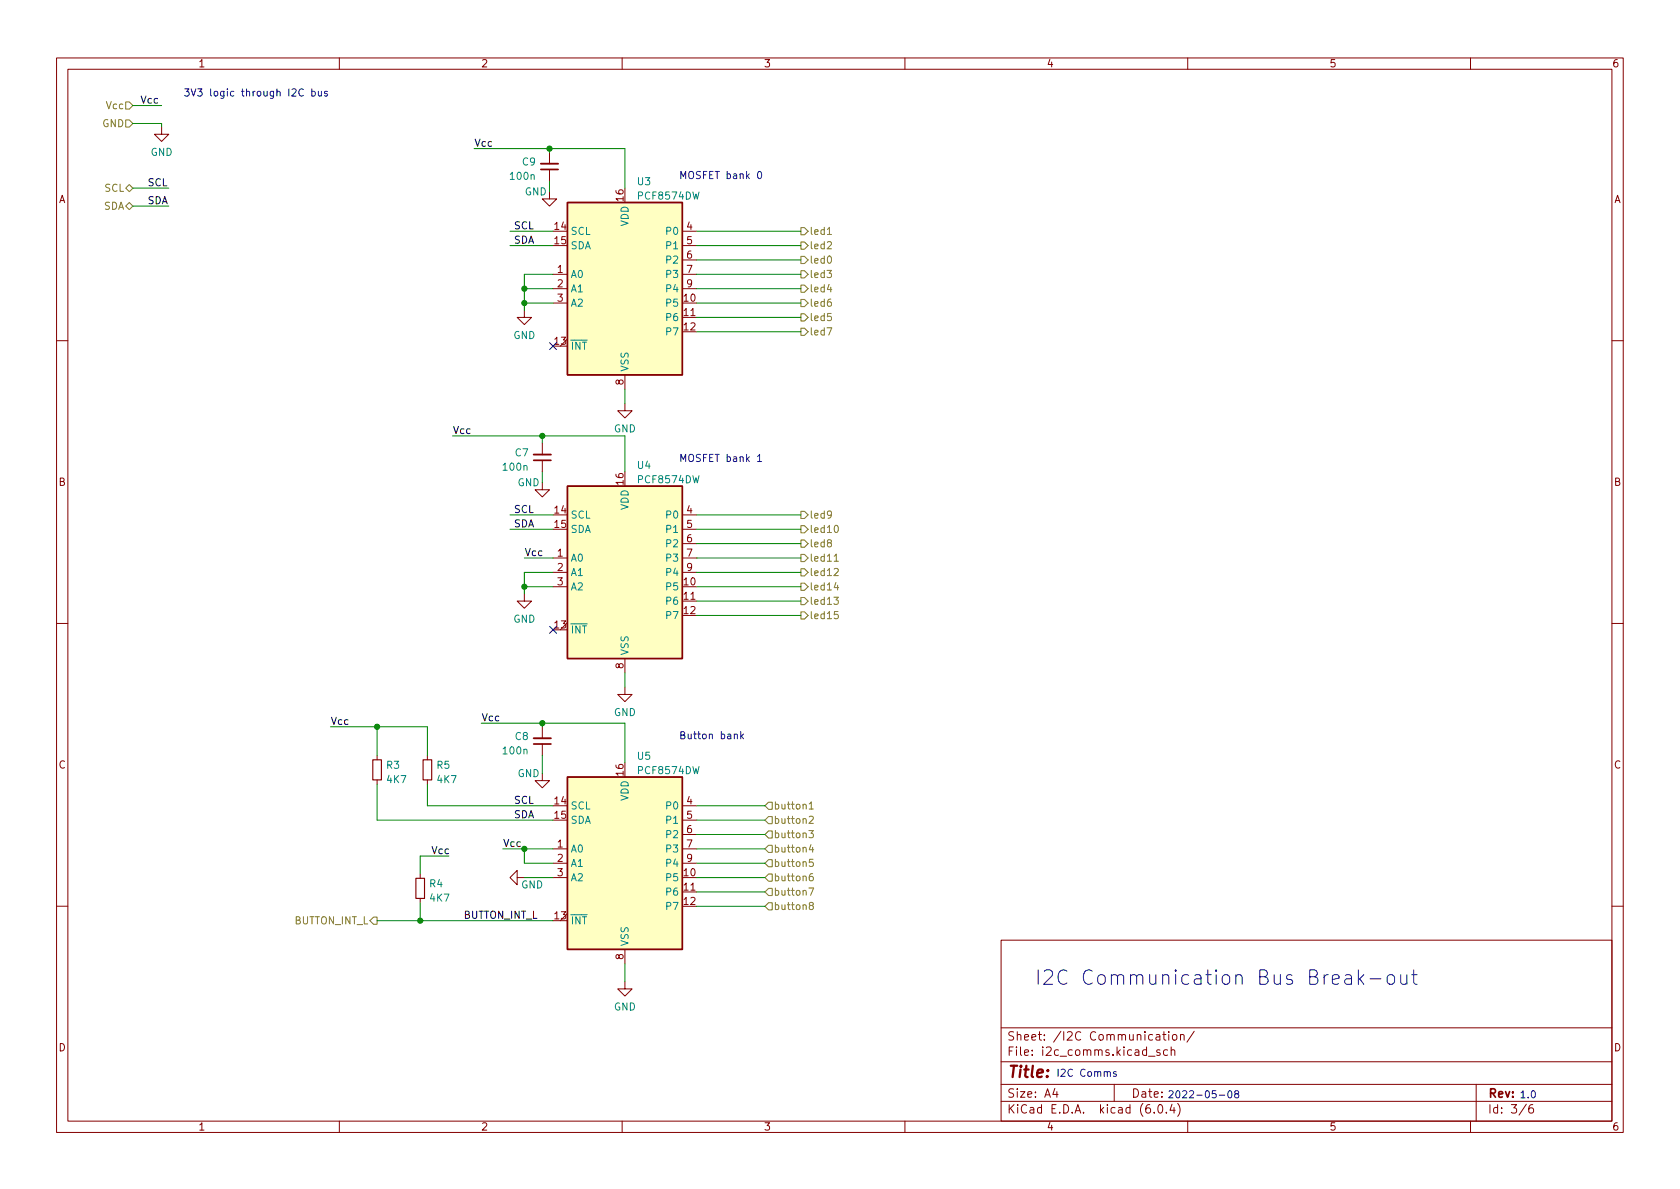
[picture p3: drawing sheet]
<svg xmlns="http://www.w3.org/2000/svg" width="297mm" height="210mm" viewBox="0 0 297 210" stroke-linecap="round" stroke-linejoin="round" font-family="sans-serif">
<g fill="none" stroke="#840000" stroke-width=".18">
<path d="M10 10.2h277v190.1h-277zM12 12.2h273v186.1h-273zM60 10.2v2M110 10.2v2M160 10.2v2M210 10.2v2M260 10.2v2M28.6 22.5v1.2h1.2l-1.2 1.3-1.3-1.3h1.3M97.2 33.9v1.3h1.2l-1.2 1.2-1.3-1.2h1.3M97.2 26.9v2.1M97.2 30v2M92.7 54.9v1.2h1.3l-1.3 1.3-1.3-1.3h1.3"/>
<path d="M97.8 48.5h2.5M97.8 51h2.5M97.8 53.6h2.5M120.6 48.5h2.6M120.6 56.1h2.6M120.6 51h2.6M120.6 40.9h2.6M120.6 43.4h2.6M120.6 46h2.6M10 60.2h2M95.9 78.4v2M110.5 71.4v1.2h1.3l-1.3 1.3-1.3-1.3h1.3"/>
<path d="M110.5 66.3v2.5M285 60.2h2M95.9 85.3v1.3h1.3l-1.3 1.3-1.3-1.3h1.3M95.9 81.4v2M97.8 98.7h2.5M120.6 98.7h2.6M120.6 91.1h2.6M120.6 93.6h2.6M120.6 96.1h2.6M10 110.2h2M92.7 105v1.3h1.3l-1.3 1.3-1.3-1.3h1.3M97.8 101.2h2.5"/>
<path d="M97.8 103.8h2.5M110.5 116.5v2.5M120.6 106.3h2.6M120.6 101.2h2.6M285 110.2h2M66.7 133.6v.8M66.7 137.9v.8M75.6 133.6v.8M75.6 137.9v.8M95.9 136.8v1.2h1.3l-1.3 1.3-1.3-1.3h1.3M95.9 128.5v2.1M95.9 131.6v2"/>
<path d="M110.5 121.5v1.3h1.3l-1.3 1.3-1.3-1.3h1.3M74.3 154.6v.7M74.3 158.9v.7M91.4 155.2v-1.3l-1.2 1.3 1.2 1.3v-1.3h1.3M97.8 150.1h2.5M97.8 152.6h2.5M97.8 155.2h2.5M120.6 150.1h2.6M120.6 157.7h2.6M120.6 152.6h2.6M120.6 142.5h2.6M120.6 145h2.6"/>
<path d="M120.6 147.6h2.6M10 160.2h2M110.5 173.6v1.3h1.3l-1.3 1.2-1.3-1.2h1.3M110.5 167.9v2.5M177 166.3h108v32h-108zM285 160.2h2M60 198.3v2M110 198.3v2M160 198.3v2M177 194.8h108M177 191.8h108M177 187.8h108"/>
<path d="M177 181.8h108M186.5 192.5l-.4 1h1M186.9 193v1M197 191.8v3M203.1 186.8h1.1M204.1 196.7v.1M204.4 183h.6l.1 .9M204.9 195.4l.2-.1a.81 .81 0 0 1 .6 .7 .81 .81 0 0 1-.3 .8h-.2a.81 .81 0 0 1-.6-.6 .81 .81 0 0 1 .3-.8zM205.1 185.7l-.4-.1-.2 .2 .1 .3 .5 .1v.4h-.6M205.1 183.3l-.5 .1a.29 .29 0 0 0-.2 .2 .29 .29 0 0 0 .2 .3h.5M205.6 182.9h.5M205.8 182.4v1.3l.3 .2"/>
<path d="M206.2 196.7v.1M206.4 185.7l-.4-.1-.3 .3v.4l.2 .3h.5M206.6 182.4v.2M206.6 182.9v1M207.1 185.8l.2-.2 .3 .1 .1 .9M207.1 185.1v1.5M207.2 195.3l-.3 1h.9M207.4 183.1l.2-.2 .4 .2 .1 .5-.2 .3h-.3l-.2-.1zM207.6 195.8v1M208.2 195.1a1.72 1.72 0 0 1 0 2.3M208.7 183.1l.2-.2 .4 .1 .1 .9M208.7 182.9v1"/>
<path d="M210 198.3v2M211.1 182.4l-1.2 1.9M260 198.3v2M261 191.8v6.5M269.9 195.3l-1.3 1.9M271 195.3a.6 .6 0 0 0-.7 .7v.5l.1 .3h.5l.2-.1 .1-.5-.2-.2-.4-.1-.3 .3"/>
</g>
<path d="M95.6 29h3.1M94.4 80.4h3M94.4 130.6h3" fill="none" stroke="#840000" stroke-width=".33"/>
<path d="M95.6 30h3.1M94.4 81.4h3M94.4 131.6h3" fill="none" stroke="#840000" stroke-width=".3"/>
<g fill="#ffffc2" stroke="#ffffc2" stroke-width=".18">
<path d="M100.3 35.8h20.3v30.5h-20.3z"/>
<path d="M100.3 86h20.3v30.5h-20.3z"/>
<path d="M100.3 137.4h20.3v30.5h-20.3z"/>
</g>
<path d="M100.3 35.8h20.3v30.5h-20.3zM100.3 86h20.3v30.5h-20.3zM100.3 137.4h20.3v30.5h-20.3z" fill="none" stroke="#840000" stroke-width=".25"/>
<path d="M65.9 134.4h1.5v3.5h-1.5zM74.8 134.4h1.5v3.5h-1.5zM73.5 155.3h1.6v3.6h-1.6z" fill="none" stroke="#840000" stroke-width=".2"/>
<g fill="none" stroke="#848400" stroke-width=".18">
<path d="M22.2 18h.7l.6 .7-.6 .6h-.7zM22.2 21.2h.7l.6 .6-.6 .7h-.7zM22.2 36.4l.7-.6 .6 .6-.6 .7zM22.2 33.3l.7-.7 .6 .7-.6 .6zM141.6 42.8h.6l.7 .6-.7 .7h-.6zM141.6 45.3h.6l.7 .7-.7 .6h-.6zM141.6 40.3h.6l.7 .6-.7 .6h-.6zM141.6 55.5h.6l.7 .6-.7 .7h-.6zM141.6 50.4h.6l.7 .6-.7 .7h-.6zM141.6 53h.6l.7 .6-.7 .6h-.6zM141.6 58h.6l.7 .7-.7 .6h-.6zM141.6 47.9h.6l.7 .6-.7 .6h-.6z"/>
<path d="M146.2 58h.9l-.6 1.2M146.2 47.8h.8l-.4 .5 .4 .1v.6l-.2 .1-.6-.1M146.3 42.9l.5-.2 .2 .4-.8 .9h.8M146.3 41.5h.7M146.4 45.4l.2-.1a.68 .68 0 0 1 .4 .6 .68 .68 0 0 1-.4 .6l-.2-.1-.1-.3zM146.6 50.3l-.3 .9h.8M146.9 52.9l-.4 .1a.86 .86 0 0 0 0 1.2l.5-.2v-.4l-.2-.2h-.4l-.1 .2M147 55.4h-.7v.6l.2-.1 .4 .1 .1 .2v.4l-.2 .1-.5-.1M141.6 95.5h.6l.7 .6-.7 .7h-.6zM141.6 93h.6l.7 .6-.7 .6h-.6zM141.6 98h.6l.7 .7-.7 .6h-.6zM141.6 90.4h.6l.7 .7-.7 .6h-.6z"/>
<path d="M146.5 96l-.2-.3v-.1l.2-.2 .4 .1 .1 .2v.2l-.6 .1-.1 .2v.3l.2 .2 .4-.1 .1-.1v-.4l-.2-.1M147 90.9l-.2 .2h-.3l-.2-.2 .1-.5h.4l.2 .1a.84 .84 0 0 1-.4 1.1h-.2M147.5 98.3l.4-.3v1.2M147.5 99.2h.7M147.7 93l.1-.1a.68 .68 0 0 1 .4 .6 .68 .68 0 0 1-.4 .7 .84 .84 0 0 1-.1-1.2zM141.6 100.6h.6l.7 .6-.7 .6h-.6zM141.6 105.7h.6l.7 .6-.7 .6h-.6zM141.6 103.1h.6l.7 .7-.7 .6h-.6zM141.6 108.2h.6l.7 .6-.7 .7h-.6zM147.4 105.6h.8l-.4 .5 .4 .1v.5l-.2 .2-.6-.2M147.5 100.6l.5-.1 .2 .4-.8 .9h.8M147.8 103l-.3 .9h.8"/>
<path d="M148.1 103.5v.8M148.2 108.1h-.6l-.1 .6 .2-.1 .4 .1 .1 .2v.4l-.2 .1-.5-.1M135.9 141.9h.6v1.2h-.6l-.6-.6zM135.9 159.6h.6v1.3h-.6l-.6-.6zM135.9 154.6h.6v1.2h-.6l-.6-.6zM135.9 152h.6v1.3h-.6l-.6-.7zM135.9 157.1h.6v1.3h-.6l-.6-.7zM135.9 144.4h.6v1.3h-.6l-.6-.7zM135.9 149.5h.6v1.2h-.6l-.6-.6zM135.9 146.9h.6v1.3h-.6l-.6-.6zM143 157h.9l-.6 1.3M143 146.9h.8l-.4 .5 .3 .1v.5l-.1 .1-.6-.1"/>
<path d="M143.1 142.2l.3-.4v1.3M143.1 144.5l.5-.2 .2 .4-.8 .9h.8M143.1 143.1h.7M143.4 149.4l-.3 .9h.8M143.7 154.5l-.4 .1a.86 .86 0 0 0 0 1.2l.4-.2 .1-.4-.2-.2h-.3l-.2 .2M143.7 149.8v.9M143.7 152h-.6v.6l.2-.2 .4 .1 .1 .2-.1 .4-.1 .1-.5-.1M65.4 162.8l.6-.6h.7v1.2h-.7zM143.3 160.1l-.2-.2v-.2l.2-.1h.4l.1 .2-.1 .2-.5 .2-.1 .2v.2l.2 .2h.4l.1-.2-.1-.4-.1-.1"/>
</g>
<g fill="none" stroke="#0000c2" stroke-width=".18">
<path d="M53.6 15.8a.6 .6 0 0 0-.8 .5 .6 .6 0 0 0 .6 .7l.2-.1M55.1 16.2l.4-.1 .2 .3-.1 .5h-.5M55.1 15.7v1.3M56.3 16.1v.8l.4 .1 .1-.1M56.8 16.1v.9M57.9 16.2l-.3-.1-.2 .2v.2l.5 .1v.3h-.5M134.1 30.4l.1-.1a.68 .68 0 0 1 .5 .7 .68 .68 0 0 1-.5 .6l-.1-.1-.2-.4zM133.9 80.7l.4-.4v1.3M133.9 81.6h.8M129.8 129.9l.2-.1 .3 .1 .1 .7M131 129.4v1.2M131.1 130.2l.4 .4"/>
<path d="M131.5 129.8l-.5 .5M237.9 172.5l.2-.1 .7 .1 .2 .2v1.4M239 173l-.9 .1a.5 .5 0 0 0-.4 .5 .5 .5 0 0 0 .4 .5l.9-.2M240.2 171.5v2.6M240.4 173.1l.7 1M241.1 172.4l-.9 .9M242.2 173.1h2M245.4 172.6a.69 .69 0 0 1 .6-.3 .69 .69 0 0 1 .6 .5v.8a.69 .69 0 0 1-.7 .5 .69 .69 0 0 1-.7-.5v-.8zM247.7 172.4v1.3l.1 .2a.69 .69 0 0 0 1-.1M248.8 172.4v1.7M249.6 172.4h1M250 171.5v2.2l.1 .2 .5 .2"/>
<path d="M197.3 189.6l-.3-.1-.1 .2v.2l.4 .1v.3h-.4M215.6 193.7h1M217.2 193l.2-.1a.68 .68 0 0 1 .4 .6 .68 .68 0 0 1-.4 .6l-.2-.1-.1-.3zM218.5 193.4l-.2-.2 .1-.2 .1-.1h.4l.1 .2v.2l-.6 .2-.1 .2v.2l.2 .2h.3l.2-.2v-.2l-.2-.3"/>
</g>
<g fill="none" stroke="#008400" stroke-width=".18">
<path d="M23.5 18.7h5.1M23.5 33.3h6.3M23.5 36.4h6.3M23.5 21.8h5.1v.7M83.8 26.3h26.7v7M97.2 26.3v.6M97.2 32v1.9M90.2 43.4h7.6M90.2 40.9h7.6M92.7 51h5.1M92.7 53.6h5.1M97.8 48.5h-5.1v6.4"/>
<path d="M123.2 58.7h18.4M123.2 56.1h18.4M123.2 48.5h18.4M123.2 51h18.4M123.2 43.4h18.4M123.2 46h18.4M123.2 53.6h18.4M123.2 40.9h18.4M80 77.1h30.5v6.3M95.9 77.1v1.3M110.5 68.8v2.6M90.2 91.1h7.6"/>
<path d="M90.2 93.6h7.6M92.7 98.7h5.1M95.9 83.4v1.9M123.2 91.1h18.4M123.2 98.7h18.4M123.2 93.6h18.4M123.2 96.1h18.4M92.7 103.8h5.1M97.8 101.2h-5.1v3.8M110.5 119v2.5M123.2 106.3h18.4M123.2 108.8h18.4"/>
<path d="M123.2 101.2h18.4M123.2 103.8h18.4M58.4 128.5h17.2v5.1M66.7 138.7v6.3h31.1M66.7 128.5v5.1M75.6 138.7v3.8h22.2M85.1 127.9h25.4v7M95.9 127.9v.6M95.9 133.6v3.2M74.3 159.6v3.2M79.4 151.4h-5.1v3.2M88.9 150.1h8.9"/>
<path d="M92.7 150.1v2.5h5.1M92.7 155.2h5.1M123.2 152.6h12.1M123.2 157.7h12.1M123.2 150.1h12.1M123.2 155.2h12.1M123.2 145h12.1M123.2 147.6h12.1M123.2 142.5h12.1M66.7 162.8h31.1M110.5 170.4v3.2M123.2 160.3h12.1"/>
</g>
<path d="M97.2 60.6l1.2 1.2M98.4 60.6l-1.2 1.2M97.2 110.8l1.2 1.2M98.4 110.8l-1.2 1.2" fill="none" stroke="#000084" stroke-width=".18"/>
<g fill="#008400" stroke="#008400" stroke-width=".18">
<circle cx="97.2" cy="26.3" r=".46"/>
<circle cx="95.9" cy="77.1" r=".46"/>
<circle cx="92.7" cy="53.6" r=".46"/>
<circle cx="92.7" cy="51" r=".46"/>
<circle cx="92.7" cy="150.1" r=".46"/>
<circle cx="95.9" cy="127.9" r=".46"/>
<circle cx="74.3" cy="162.8" r=".46"/>
<circle cx="66.7" cy="128.5" r=".46"/>
<circle cx="92.7" cy="103.8" r=".46"/>
</g>
<text font-size="3.5" fill="#0000c2" x="182.9" y="174.2">I2C Communication Bus Break-out</text>
<text font-size="2.8" fill="#840000" x="178" y="190.6">Title:</text>
<g font-size="2.1" fill="#840000">
<text x="178" y="184">Sheet: /I2C Communication/</text>
<text x="178" y="186.7">File: i2c_comms.kicad_sch</text>
<text x="178" y="196.9">KiCad E.D.A. kicad (6.0.4)</text>
<text x="178" y="194.1">Size: A4</text>
<text x="200" y="194.1">Date:</text>
<text x="263" y="194.1">Rev:</text>
<text x="263" y="196.9">Id: 3/6</text>
</g>
<g font-size="1.8" fill="#840000">
<text x="35" y="11.9">1</text>
<text x="85" y="11.9">2</text>
<text x="135" y="11.9">3</text>
<text x="185" y="11.9">4</text>
<text x="235" y="11.9">5</text>
<text x="285" y="11.9">6</text>
<text x="10.3" y="35.9">A</text>
<text x="110.2" y="35.5" transform="rotate(-90 110.2 35.5)">16</text>
<text x="285.3" y="35.9">A</text>
<text x="98.1" y="40.6">14</text>
<text x="121.4" y="40.6">4</text>
<text x="98.1" y="43.2">15</text>
<text x="121.4" y="43.2">5</text>
<text x="121.4" y="45.7">6</text>
<text x="98.6" y="48.3">1</text>
<text x="98.6" y="50.8">2</text>
<text x="98.6" y="53.3">3</text>
<text x="120.9" y="53.3">10</text>
<text x="121.4" y="48.3">7</text>
<text x="121.4" y="50.8">9</text>
<text x="120.9" y="55.9">11</text>
<text x="120.9" y="58.4">12</text>
<text x="98.1" y="61">13</text>
<text x="110.2" y="68.1" transform="rotate(-90 110.2 68.1)">8</text>
<text x="10.3" y="85.9">B</text>
<text x="110.2" y="85.7" transform="rotate(-90 110.2 85.7)">16</text>
<text x="285.3" y="85.9">B</text>
<text x="98.1" y="90.8">14</text>
<text x="98.1" y="93.3">15</text>
<text x="121.4" y="90.8">4</text>
<text x="121.4" y="93.3">5</text>
<text x="121.4" y="95.9">6</text>
<text x="98.6" y="98.4">1</text>
<text x="98.6" y="101">2</text>
<text x="121.4" y="98.4">7</text>
<text x="121.4" y="101">9</text>
<text x="98.6" y="103.5">3</text>
<text x="120.9" y="103.5">10</text>
<text x="120.9" y="106">11</text>
<text x="98.1" y="111.1">13</text>
<text x="120.9" y="108.6">12</text>
<text x="110.2" y="118.2" transform="rotate(-90 110.2 118.2)">8</text>
<text x="10.3" y="135.9">C</text>
<text x="110.2" y="137.1" transform="rotate(-90 110.2 137.1)">16</text>
<text x="285.3" y="135.9">C</text>
<text x="98.1" y="142.2">14</text>
<text x="121.4" y="142.2">4</text>
<text x="98.1" y="144.8">15</text>
<text x="98.6" y="149.9">1</text>
<text x="121.4" y="144.8">5</text>
<text x="121.4" y="147.3">6</text>
<text x="121.4" y="149.9">7</text>
<text x="98.6" y="152.4">2</text>
<text x="98.6" y="154.9">3</text>
<text x="120.9" y="154.9">10</text>
<text x="121.4" y="152.4">9</text>
<text x="120.9" y="157.5">11</text>
<text x="120.9" y="160">12</text>
<text x="98.1" y="162.6">13</text>
<text x="110.2" y="169.7" transform="rotate(-90 110.2 169.7)">8</text>
<text x="10.3" y="185.9">D</text>
<text x="285.3" y="185.9">D</text>
<text x="35" y="199.9">1</text>
<text x="85" y="199.9">2</text>
<text x="135" y="199.9">3</text>
<text x="185" y="199.9">4</text>
<text x="235" y="199.9">5</text>
<text x="285" y="199.9">6</text>
</g>
<g font-size="1.8" fill="#0000c2">
<text x="32.4" y="17">3V3 logic through I2C bus</text>
<text x="120" y="31.6">MOSFET bank 0</text>
<text x="120" y="81.7">MOSFET bank 1</text>
<text x="120" y="130.7">Button bank</text>
<text x="186.7" y="190.4">I2C Comms</text>
<text x="206.4" y="194.2">2022-05-08</text>
<text x="268.6" y="194.2">1.0</text>
</g>
<g font-size="1.8" fill="#848400">
<text x="18.1" y="22.5">GND</text>
<text x="18.9" y="19.3">Vcc</text>
<text x="18.5" y="33.9">SCL</text>
<text x="18.3" y="37.1">SDA</text>
<text x="143.1" y="41.5">led1</text>
<text x="143.1" y="44.1">led2</text>
<text x="143.1" y="46.6">led0</text>
<text x="143.1" y="51.7">led4</text>
<text x="143.1" y="49.1">led3</text>
<text x="143.1" y="56.8">led5</text>
<text x="143.1" y="54.2">led6</text>
<text x="143.1" y="59.3">led7</text>
<text x="143.1" y="94.2">led10</text>
<text x="143.1" y="91.7">led9</text>
<text x="143.1" y="96.8">led8</text>
<text x="143.1" y="99.3">led11</text>
<text x="143.1" y="101.8">led12</text>
<text x="143.1" y="106.9">led13</text>
<text x="143.1" y="104.4">led14</text>
<text x="143.1" y="109.5">led15</text>
<text x="136.7" y="143.1">button1</text>
<text x="136.7" y="145.7">button2</text>
<text x="136.7" y="148.2">button3</text>
<text x="136.7" y="155.8">button6</text>
<text x="136.7" y="153.3">button5</text>
<text x="136.7" y="150.7">button4</text>
<text x="136.7" y="160.9">button8</text>
<text x="136.7" y="158.4">button7</text>
<text x="51.9" y="163.4">BUTTON_INT_L</text>
</g>
<g font-size="1.8">
<text x="24.8" y="18.3">Vcc</text>
<text x="83.8" y="25.9">Vcc</text>
<text x="26" y="32.9">SCL</text>
<text x="26" y="36.1">SDA</text>
<text x="90.8" y="40.5">SCL</text>
<text x="90.8" y="43.1">SDA</text>
<text x="80" y="76.7">Vcc</text>
<text x="90.8" y="90.7">SCL</text>
<text x="90.8" y="93.2">SDA</text>
<text x="92.7" y="98.3">Vcc</text>
<text x="58.4" y="128.2">Vcc</text>
<text x="85.1" y="127.5">Vcc</text>
<text x="90.8" y="142.1">SCL</text>
<text x="88.9" y="149.8">Vcc</text>
<text x="90.8" y="144.7">SDA</text>
<text x="76.2" y="151">Vcc</text>
<text x="81.9" y="162.5">BUTTON_INT_L</text>
</g>
<g font-size="1.8" fill="#008484">
<text x="26.6" y="27.6">GND</text>
<text x="92.4" y="29.3">C9</text>
<text x="90.3" y="31.8">100n</text>
<text x="92.8" y="34.5">GND</text>
<text x="112.7" y="32.7">U3</text>
<text x="113" y="35.3">PCF8574DW</text>
<text x="100.8" y="41.5">SCL</text>
<text x="111.1" y="40.1" transform="rotate(-90 111.1 40.1)">VDD</text>
<text x="118" y="41.5">P0</text>
<text x="100.8" y="44.1">SDA</text>
<text x="118" y="44.1">P1</text>
<text x="118" y="46.6">P2</text>
<text x="100.8" y="49.1">A0</text>
<text x="100.8" y="51.7">A1</text>
<text x="118" y="49.1">P3</text>
<text x="118" y="51.7">P4</text>
<text x="90.7" y="59.9">GND</text>
<text x="100.8" y="54.2">A2</text>
<text x="118" y="54.2">P5</text>
<text x="118" y="56.8">P6</text>
<text x="118" y="59.3">P7</text>
<text x="100.8" y="61.8">~{INT}</text>
<text x="111.1" y="65.8" transform="rotate(-90 111.1 65.8)">VSS</text>
<text x="108.5" y="76.4">GND</text>
<text x="89.1" y="83.2">100n</text>
<text x="91.1" y="80.7">C7</text>
<text x="112.7" y="82.9">U4</text>
<text x="91.5" y="86">GND</text>
<text x="113" y="85.4">PCF8574DW</text>
<text x="100.8" y="91.7">SCL</text>
<text x="100.8" y="94.2">SDA</text>
<text x="111.1" y="90.2" transform="rotate(-90 111.1 90.2)">VDD</text>
<text x="118" y="91.7">P0</text>
<text x="118" y="94.2">P1</text>
<text x="100.8" y="99.3">A0</text>
<text x="100.8" y="101.8">A1</text>
<text x="118" y="96.8">P2</text>
<text x="118" y="99.3">P3</text>
<text x="118" y="101.8">P4</text>
<text x="100.8" y="104.4">A2</text>
<text x="118" y="104.4">P5</text>
<text x="118" y="106.9">P6</text>
<text x="90.7" y="110.1">GND</text>
<text x="100.8" y="112">~{INT}</text>
<text x="118" y="109.5">P7</text>
<text x="111.1" y="115.9" transform="rotate(-90 111.1 115.9)">VSS</text>
<text x="91.1" y="130.9">C8</text>
<text x="108.5" y="126.6">GND</text>
<text x="68.4" y="135.9">R3</text>
<text x="77.3" y="135.9">R5</text>
<text x="89.1" y="133.4">100n</text>
<text x="91.5" y="137.4">GND</text>
<text x="112.7" y="134.3">U5</text>
<text x="113" y="136.9">PCF8574DW</text>
<text x="68.5" y="138.5">4K7</text>
<text x="77.4" y="138.5">4K7</text>
<text x="100.8" y="143.1">SCL</text>
<text x="111.1" y="141.7" transform="rotate(-90 111.1 141.7)">VDD</text>
<text x="118" y="143.1">P0</text>
<text x="100.8" y="145.7">SDA</text>
<text x="118" y="145.7">P1</text>
<text x="118" y="148.2">P2</text>
<text x="100.8" y="150.7">A0</text>
<text x="100.8" y="153.3">A1</text>
<text x="100.8" y="155.8">A2</text>
<text x="118" y="155.8">P5</text>
<text x="118" y="150.7">P3</text>
<text x="118" y="153.3">P4</text>
<text x="76" y="156.9">R4</text>
<text x="76.1" y="159.4">4K7</text>
<text x="92.1" y="157.1">GND</text>
<text x="118" y="158.4">P6</text>
<text x="118" y="160.9">P7</text>
<text x="100.8" y="163.4">~{INT}</text>
<text x="111.1" y="167.4" transform="rotate(-90 111.1 167.4)">VSS</text>
<text x="108.5" y="178.7">GND</text>
</g>
</svg>
